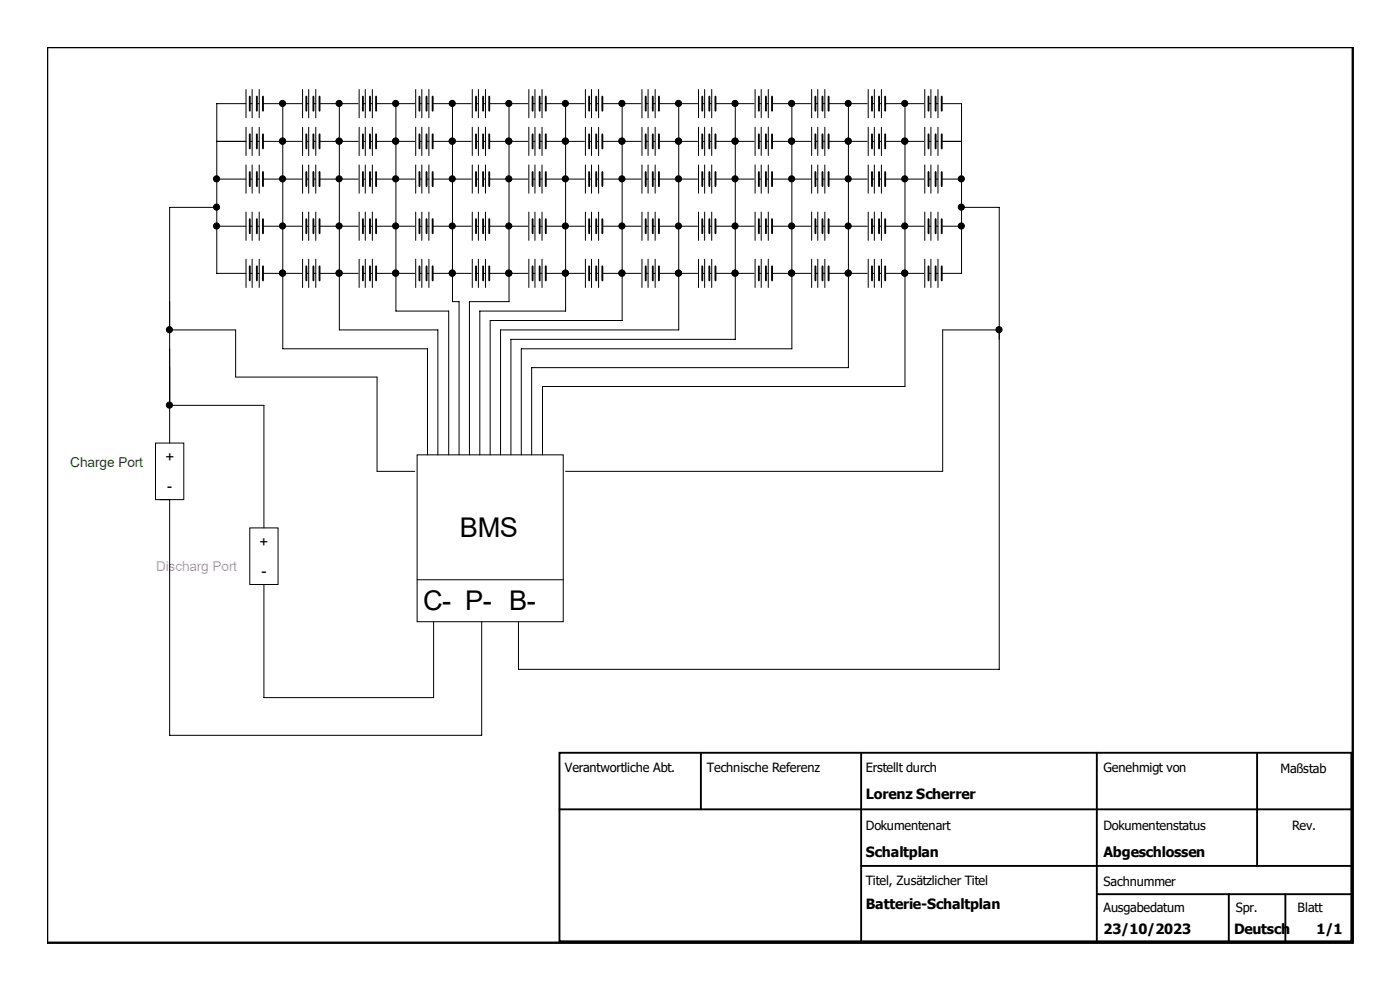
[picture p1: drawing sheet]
<svg xmlns="http://www.w3.org/2000/svg" width="297mm" height="210mm" viewBox="0 0 297 210" stroke-linecap="round" stroke-linejoin="round" font-family="sans-serif">
<g fill="none" stroke="#000" stroke-width=".21">
<path d="M52.2 19v6M53.5 19v6M55 19v6M64.2 19v6M65.5 19v6M67 19v6M76.2 19v6M77.5 19v6M79 19v6M88.2 19v6M89.5 19v6M91 19v6"/>
<path d="M100.2 19v6M101.5 19v6M103 19v6M112.2 19v6M113.5 19v6M115 19v6M124.2 19v6M125.5 19v6M127 19v6M136.2 19v6M137.5 19v6M139 19v6"/>
<path d="M148.2 19v6M149.5 19v6M151 19v6M160.2 19v6M161.5 19v6M163 19v6M172.2 19v6M173.5 19v6M175 19v6M184.2 19v6M185.5 19v6M187 19v6"/>
<path d="M196.2 19v6M197.5 19v6M199 19v6M46 30h6.2M46 38h6.2M52.2 27v6M52.2 35v6M52.2 22h-6.2v36h6.2M53 30h.5M53 38h.5M53 22h.5M53.5 27v6"/>
<path d="M53.5 35v6M54.6 30h.4M54.6 38h.4M54.6 22h.4M55 27v6M55 35v6M55.8 30h8.2M55.8 38h8.2M55.8 22h8.2M60 22v52h30.7v22.5M64.2 27v6M64.2 35v6"/>
<path d="M65 30h.5M65 38h.5M65 22h.5M65.5 27v6M65.5 35v6M66.6 30h.4M66.6 38h.4M66.6 22h.4M67 27v6M67 35v6M67.8 30h8.2M67.8 38h8.2"/>
<path d="M67.8 22h8.2M72 22v48h20.9v26.5M76.2 27v6M76.2 35v6M77 30h.5M77 38h.5M77 22h.5M77.5 27v6M77.5 35v6M78.6 30h.4M78.6 38h.4M78.6 22h.4"/>
<path d="M79 27v6M79 35v6M79.8 30h8.2M79.8 38h8.2M79.8 22h8.2M84 22v44h11.2v30.5M88.2 27v6M88.2 35v6M89 30h.5M89 38h.5M89 22h.5M89.5 27v6"/>
<path d="M89.5 35v6M90.6 30h.4M90.6 38h.4M90.6 22h.4M91 27v6M91 35v6M91.8 30h8.2M91.8 38h8.2M91.8 22h8.2M96 22v42h1.4v32.5M100.2 27v6M100.2 35v6"/>
<path d="M101 30h.5M101 38h.5M101 22h.5M101.5 27v6M101.5 35v6M102.6 30h.4M102.6 38h.4M102.6 22h.4M103 27v6M103 35v6M103.8 30h8.2M103.8 38h8.2"/>
<path d="M103.8 22h8.2M108 22v42h-8.4v32.5M112.2 27v6M112.2 35v6M113 30h.5M113 38h.5M113 22h.5M113.5 27v6M113.5 35v6M114.6 30h.4M114.6 38h.4M114.6 22h.4"/>
<path d="M115 27v6M115 35v6M115.8 30h8.2M115.8 38h8.2M115.8 22h8.2M120 22v44h-18.2v30.5M124.2 27v6M124.2 35v6M125 30h.5M125 38h.5M125 22h.5M125.5 27v6"/>
<path d="M125.5 35v6M126.6 30h.4M126.6 38h.4M126.6 22h.4M127 27v6M127 35v6M127.8 30h8.2M127.8 38h8.2M127.8 22h8.2M132 22v46h-28v28.5M136.2 27v6M136.2 35v6"/>
<path d="M137 30h.5M137 38h.5M137 22h.5M137.5 27v6M137.5 35v6M138.6 30h.4M138.6 38h.4M138.6 22h.4M139 27v6M139 35v6M139.8 30h8.2M139.8 38h8.2"/>
<path d="M139.8 22h8.2M144 22v48h-37.8v26.5M148.2 27v6M148.2 35v6M149 30h.5M149 38h.5M149 22h.5M149.5 27v6M149.5 35v6M150.6 30h.4M150.6 38h.4M150.6 22h.4"/>
<path d="M151 27v6M151 35v6M151.8 30h8.2M151.8 38h8.2M151.8 22h8.2M156 22v50h-47.6v24.5M160.2 27v6M160.2 35v6M161 30h.5M161 38h.5M161 22h.5M161.5 27v6"/>
<path d="M161.5 35v6M162.6 30h.4M162.6 38h.4M162.6 22h.4M163 27v6M163 35v6M163.8 30h8.2M163.8 38h8.2M163.8 22h8.2M168 22v52h-57.4v22.5M172.2 27v6M172.2 35v6"/>
<path d="M173 30h.5M173 38h.5M173 22h.5M173.5 27v6M173.5 35v6M174.6 30h.4M174.6 38h.4M174.6 22h.4M175 27v6M175 35v6M175.8 30h8.2M175.8 38h8.2"/>
<path d="M175.8 22h8.2M180 22v56h-67.2v18.5M184.2 27v6M184.2 35v6M185 30h.5M185 38h.5M185 22h.5M185.5 27v6M185.5 35v6M186.6 30h.4M186.6 38h.4M186.6 22h.4"/>
<path d="M187 27v6M187 35v6M187.8 30h8.2M187.8 38h8.2M187.8 22h8.2M192 22v60h-76.9v14.5M196.2 27v6M196.2 35v6M197 30h.5M197 38h.5M197 22h.5M197.5 27v6"/>
<path d="M197.5 35v6M198.6 30h.4M198.6 38h.4M198.6 22h.4M199 27v6M199 35v6M199.8 30h4.2M199.8 38h4.2M199.8 22h4.2v36h-4.2M46 48h6.2M46 44h-10v50M52.2 45v6"/>
<path d="M52.2 55v6M53 48h.5M53 58h.5M53.5 45v6M53.5 55v6M54.6 48h.4M54.6 58h.4M55 45v6M55 55v6M55.8 48h8.2M55.8 58h8.2M64.2 45v6"/>
<path d="M64.2 55v6M65 48h.5M65 58h.5M65.5 45v6M65.5 55v6M66.6 48h.4M66.6 58h.4M67 45v6M67 55v6M67.8 48h8.2M67.8 58h8.2M76.2 45v6"/>
<path d="M76.2 55v6M77 48h.5M77 58h.5M77.5 45v6M77.5 55v6M78.6 48h.4M78.6 58h.4M79 45v6M79 55v6M79.8 48h8.2M79.8 58h8.2M88.2 45v6"/>
<path d="M88.2 55v6M89 48h.5M89 58h.5M89.5 45v6M89.5 55v6M90.6 48h.4M90.6 58h.4M91 45v6M91 55v6M91.8 48h8.2M91.8 58h8.2M100.2 45v6"/>
<path d="M100.2 55v6M101 48h.5M101 58h.5M101.5 45v6M101.5 55v6M102.6 48h.4M102.6 58h.4M103 45v6M103 55v6M103.8 48h8.2M103.8 58h8.2M112.2 45v6"/>
<path d="M112.2 55v6M113 48h.5M113 58h.5M113.5 45v6M113.5 55v6M114.6 48h.4M114.6 58h.4M115 45v6M115 55v6M115.8 48h8.2M115.8 58h8.2M124.2 45v6"/>
<path d="M124.2 55v6M125 48h.5M125 58h.5M125.5 45v6M125.5 55v6M126.6 48h.4M126.6 58h.4M127 45v6M127 55v6M127.8 48h8.2M127.8 58h8.2M136.2 45v6"/>
<path d="M136.2 55v6M137 48h.5M137 58h.5M137.5 45v6M137.5 55v6M138.6 48h.4M138.6 58h.4M139 45v6M139 55v6M139.8 48h8.2M139.8 58h8.2M148.2 45v6"/>
<path d="M148.2 55v6M149 48h.5M149 58h.5M149.5 45v6M149.5 55v6M150.6 48h.4M150.6 58h.4M151 45v6M151 55v6M151.8 48h8.2M151.8 58h8.2M160.2 45v6"/>
<path d="M160.2 55v6M161 48h.5M161 58h.5M161.5 45v6M161.5 55v6M162.6 48h.4M162.6 58h.4M163 45v6M163 55v6M163.8 48h8.2M163.8 58h8.2M172.2 45v6"/>
<path d="M172.2 55v6M173 48h.5M173 58h.5M173.5 45v6M173.5 55v6M174.6 48h.4M174.6 58h.4M175 45v6M175 55v6M175.8 48h8.2M175.8 58h8.2M184.2 45v6"/>
<path d="M184.2 55v6M185 48h.5M185 58h.5M185.5 45v6M185.5 55v6M186.6 48h.4M186.6 58h.4M187 45v6M187 55v6M187.8 48h8.2M187.8 58h8.2M196.2 45v6"/>
<path d="M196.2 55v6M197 48h.5M197 58h.5M197.5 45v6M197.5 55v6M198.6 48h.4M198.6 58h.4M199 45v6M199 55v6M199.8 48h4.2M204 44h8v98h-102v-10M36 70h14v10h30v20h8"/>
<path d="M212 70h-12v30h-80M33 94h6v12h-6zM36 86h20v26M88.5 96.5h31v35.4h-31zM34 106h2v50h66.2v-24.1M53 112h6v12h-6zM56 124v24h36v-16M88.5 123h31"/>
</g>
<g fill="none" stroke="#000" stroke-width=".4">
<path d="M53 20.5v3M53 28.5v3M53 36.5v3M54.5 20.5v3M54.5 28.5v3M54.5 36.5v3M55.8 20.5v3M55.8 28.5v3M55.8 36.5v3M65 20.5v3M65 28.5v3M65 36.5v3"/>
<path d="M66.5 20.5v3M66.5 28.5v3M66.5 36.5v3M67.8 20.5v3M67.8 28.5v3M67.8 36.5v3M77 20.5v3M77 28.5v3M77 36.5v3M78.5 20.5v3M78.5 28.5v3M78.5 36.5v3"/>
<path d="M79.8 20.5v3M79.8 28.5v3M79.8 36.5v3M89 20.5v3M89 28.5v3M89 36.5v3M90.5 20.5v3M90.5 28.5v3M90.5 36.5v3M91.8 20.5v3M91.8 28.5v3M91.8 36.5v3"/>
<path d="M101 20.5v3M101 28.5v3M101 36.5v3M102.5 20.5v3M102.5 28.5v3M102.5 36.5v3M103.8 20.5v3M103.8 28.5v3M103.8 36.5v3M113 20.5v3M113 28.5v3M113 36.5v3"/>
<path d="M114.5 20.5v3M114.5 28.5v3M114.5 36.5v3M115.8 20.5v3M115.8 28.5v3M115.8 36.5v3M125 20.5v3M125 28.5v3M125 36.5v3M126.5 20.5v3M126.5 28.5v3M126.5 36.5v3"/>
<path d="M127.8 20.5v3M127.8 28.5v3M127.8 36.5v3M137 20.5v3M137 28.5v3M137 36.5v3M138.5 20.5v3M138.5 28.5v3M138.5 36.5v3M139.8 20.5v3M139.8 28.5v3M139.8 36.5v3"/>
<path d="M149 20.5v3M149 28.5v3M149 36.5v3M150.5 20.5v3M150.5 28.5v3M150.5 36.5v3M151.8 20.5v3M151.8 28.5v3M151.8 36.5v3M161 20.5v3M161 28.5v3M161 36.5v3"/>
<path d="M162.5 20.5v3M162.5 28.5v3M162.5 36.5v3M163.8 20.5v3M163.8 28.5v3M163.8 36.5v3M173 20.5v3M173 28.5v3M173 36.5v3M174.5 20.5v3M174.5 28.5v3M174.5 36.5v3"/>
<path d="M175.8 20.5v3M175.8 28.5v3M175.8 36.5v3M185 20.5v3M185 28.5v3M185 36.5v3M186.5 20.5v3M186.5 28.5v3M186.5 36.5v3M187.8 20.5v3M187.8 28.5v3M187.8 36.5v3"/>
<path d="M197 20.5v3M197 28.5v3M197 36.5v3M198.5 20.5v3M198.5 28.5v3M198.5 36.5v3M199.8 20.5v3M199.8 28.5v3M199.8 36.5v3M53 46.5v3M53 56.5v3M54.5 46.5v3"/>
<path d="M54.5 56.5v3M55.8 46.5v3M55.8 56.5v3M65 46.5v3M65 56.5v3M66.5 46.5v3M66.5 56.5v3M67.8 46.5v3M67.8 56.5v3M77 46.5v3M77 56.5v3M78.5 46.5v3"/>
<path d="M78.5 56.5v3M79.8 46.5v3M79.8 56.5v3M89 46.5v3M89 56.5v3M90.5 46.5v3M90.5 56.5v3M91.8 46.5v3M91.8 56.5v3M101 46.5v3M101 56.5v3M102.5 46.5v3"/>
<path d="M102.5 56.5v3M103.8 46.5v3M103.8 56.5v3M113 46.5v3M113 56.5v3M114.5 46.5v3M114.5 56.5v3M115.8 46.5v3M115.8 56.5v3M125 46.5v3M125 56.5v3M126.5 46.5v3"/>
<path d="M126.5 56.5v3M127.8 46.5v3M127.8 56.5v3M137 46.5v3M137 56.5v3M138.5 46.5v3M138.5 56.5v3M139.8 46.5v3M139.8 56.5v3M149 46.5v3M149 56.5v3M150.5 46.5v3"/>
<path d="M150.5 56.5v3M151.8 46.5v3M151.8 56.5v3M161 46.5v3M161 56.5v3M162.5 46.5v3M162.5 56.5v3M163.8 46.5v3M163.8 56.5v3M173 46.5v3M173 56.5v3M174.5 46.5v3"/>
<path d="M174.5 56.5v3M175.8 46.5v3M175.8 56.5v3M185 46.5v3M185 56.5v3M186.5 46.5v3M186.5 56.5v3M187.8 46.5v3M187.8 56.5v3M197 46.5v3M197 56.5v3M198.5 46.5v3"/>
<path d="M198.5 56.5v3M199.8 46.5v3M199.8 56.5v3M118.7 159.7h168v40h-168zM148.7 159.7v12M182.7 159.7v40M232.7 159.7v40M266.7 159.7v24M118.7 171.7h168M182.7 183.7h104M232.7 189.7h54M260.7 189.7v10"/>
<path d="M272.7 189.7v10"/>
</g>
<g fill="#000" stroke="#000" stroke-width=".21">
<circle cx="45.9" cy="37.9" r=".65"/>
<circle cx="59.9" cy="37.9" r=".65"/>
<circle cx="59.9" cy="29.9" r=".65"/>
<circle cx="59.9" cy="21.9" r=".65"/>
<circle cx="71.9" cy="29.9" r=".65"/>
<circle cx="71.9" cy="37.9" r=".65"/>
<circle cx="71.9" cy="21.9" r=".65"/>
<circle cx="83.9" cy="37.9" r=".65"/>
<circle cx="83.9" cy="29.9" r=".65"/>
<circle cx="83.9" cy="21.9" r=".65"/>
<circle cx="95.9" cy="21.9" r=".65"/>
<circle cx="95.9" cy="29.9" r=".65"/>
<circle cx="95.9" cy="37.9" r=".65"/>
<circle cx="107.9" cy="37.9" r=".65"/>
<circle cx="107.9" cy="29.9" r=".65"/>
<circle cx="107.9" cy="21.9" r=".65"/>
<circle cx="119.9" cy="29.9" r=".65"/>
<circle cx="119.9" cy="21.9" r=".65"/>
<circle cx="119.9" cy="37.9" r=".65"/>
<circle cx="131.9" cy="37.9" r=".65"/>
<circle cx="131.9" cy="29.9" r=".65"/>
<circle cx="131.9" cy="21.9" r=".65"/>
<circle cx="143.9" cy="29.9" r=".65"/>
<circle cx="143.9" cy="21.9" r=".65"/>
<circle cx="143.9" cy="37.9" r=".65"/>
<circle cx="155.9" cy="29.9" r=".65"/>
<circle cx="155.9" cy="37.9" r=".65"/>
<circle cx="155.9" cy="21.9" r=".65"/>
<circle cx="167.9" cy="37.9" r=".65"/>
<circle cx="167.9" cy="21.9" r=".65"/>
<circle cx="167.9" cy="29.9" r=".65"/>
<circle cx="179.9" cy="29.9" r=".65"/>
<circle cx="179.9" cy="21.9" r=".65"/>
<circle cx="179.9" cy="37.9" r=".65"/>
<circle cx="191.9" cy="37.9" r=".65"/>
<circle cx="191.9" cy="29.9" r=".65"/>
<circle cx="191.9" cy="21.9" r=".65"/>
<circle cx="203.9" cy="37.9" r=".65"/>
<circle cx="45.9" cy="47.9" r=".65"/>
<circle cx="45.9" cy="43.9" r=".65"/>
<circle cx="59.9" cy="47.9" r=".65"/>
<circle cx="59.9" cy="57.9" r=".65"/>
<circle cx="71.9" cy="47.9" r=".65"/>
<circle cx="71.9" cy="57.9" r=".65"/>
<circle cx="83.9" cy="57.9" r=".65"/>
<circle cx="83.9" cy="47.9" r=".65"/>
<circle cx="95.9" cy="47.9" r=".65"/>
<circle cx="95.9" cy="57.9" r=".65"/>
<circle cx="107.9" cy="47.9" r=".65"/>
<circle cx="107.9" cy="57.9" r=".65"/>
<circle cx="119.9" cy="47.9" r=".65"/>
<circle cx="119.9" cy="57.9" r=".65"/>
<circle cx="131.9" cy="57.9" r=".65"/>
<circle cx="131.9" cy="47.9" r=".65"/>
<circle cx="143.9" cy="47.9" r=".65"/>
<circle cx="143.9" cy="57.9" r=".65"/>
<circle cx="155.9" cy="57.9" r=".65"/>
<circle cx="155.9" cy="47.9" r=".65"/>
<circle cx="167.9" cy="57.9" r=".65"/>
<circle cx="167.9" cy="47.9" r=".65"/>
<circle cx="179.9" cy="47.9" r=".65"/>
<circle cx="179.9" cy="57.9" r=".65"/>
<circle cx="191.9" cy="57.9" r=".65"/>
<circle cx="191.9" cy="47.9" r=".65"/>
<circle cx="203.9" cy="47.9" r=".65"/>
<circle cx="203.9" cy="43.9" r=".65"/>
<circle cx="35.9" cy="69.9" r=".65"/>
<circle cx="211.9" cy="69.9" r=".65"/>
<circle cx="35.9" cy="85.9" r=".65"/>
</g>
<path d="M10 10h277v190h-277z" fill="none" stroke="#000" stroke-width=".5"/>
<g font-size="5.8">
<text x="97.5" y="113.8">BMS</text>
<text x="89.8" y="129.4">C- P- B-</text>
</g>
<g font-size="3.2">
<text x="35.1" y="98.1">+</text>
<text x="35.5" y="104.1">-</text>
<text x="55.1" y="116.1">+</text>
<text x="55.5" y="122.1">-</text>
</g>
<g font-size="3">
<text x="183.7" y="169.5">Lorenz Scherrer</text>
<text x="183.7" y="181.7">Schaltplan</text>
<text x="234.1" y="181.7">Abgeschlossen</text>
<text x="183.7" y="192.9">Batterie-Schaltplan</text>
<text x="234.1" y="198.2">23/10/2023</text>
<text x="261.8" y="198.2">Deutsch</text>
<text x="279.3" y="198.2">1/1</text>
</g>
<text font-size="2.9" fill="#008000" x="14.9" y="99">Charge Port</text>
<text font-size="2.9" fill="#f0f" x="33.1" y="121">Discharg Port</text>
<g font-size="2.7">
<text x="119.8" y="163.8">Verantwortliche Abt.</text>
<text x="150" y="163.8">Technische Referenz</text>
<text x="183.7" y="163.8">Erstellt durch</text>
<text x="234.1" y="163.8">Genehmigt von</text>
<text x="271.7" y="164">Maßstab</text>
<text x="183.7" y="176">Dokumentenart</text>
<text x="234.1" y="176">Dokumentenstatus</text>
<text x="274.1" y="176">Rev.</text>
<text x="183.7" y="187.8">Titel, Zusätzlicher Titel</text>
<text x="234.1" y="188">Sachnummer</text>
<text x="234.1" y="193.4">Ausgabedatum</text>
<text x="262.2" y="193.4">Spr.</text>
<text x="275.3" y="193.4">Blatt</text>
</g>
</svg>
